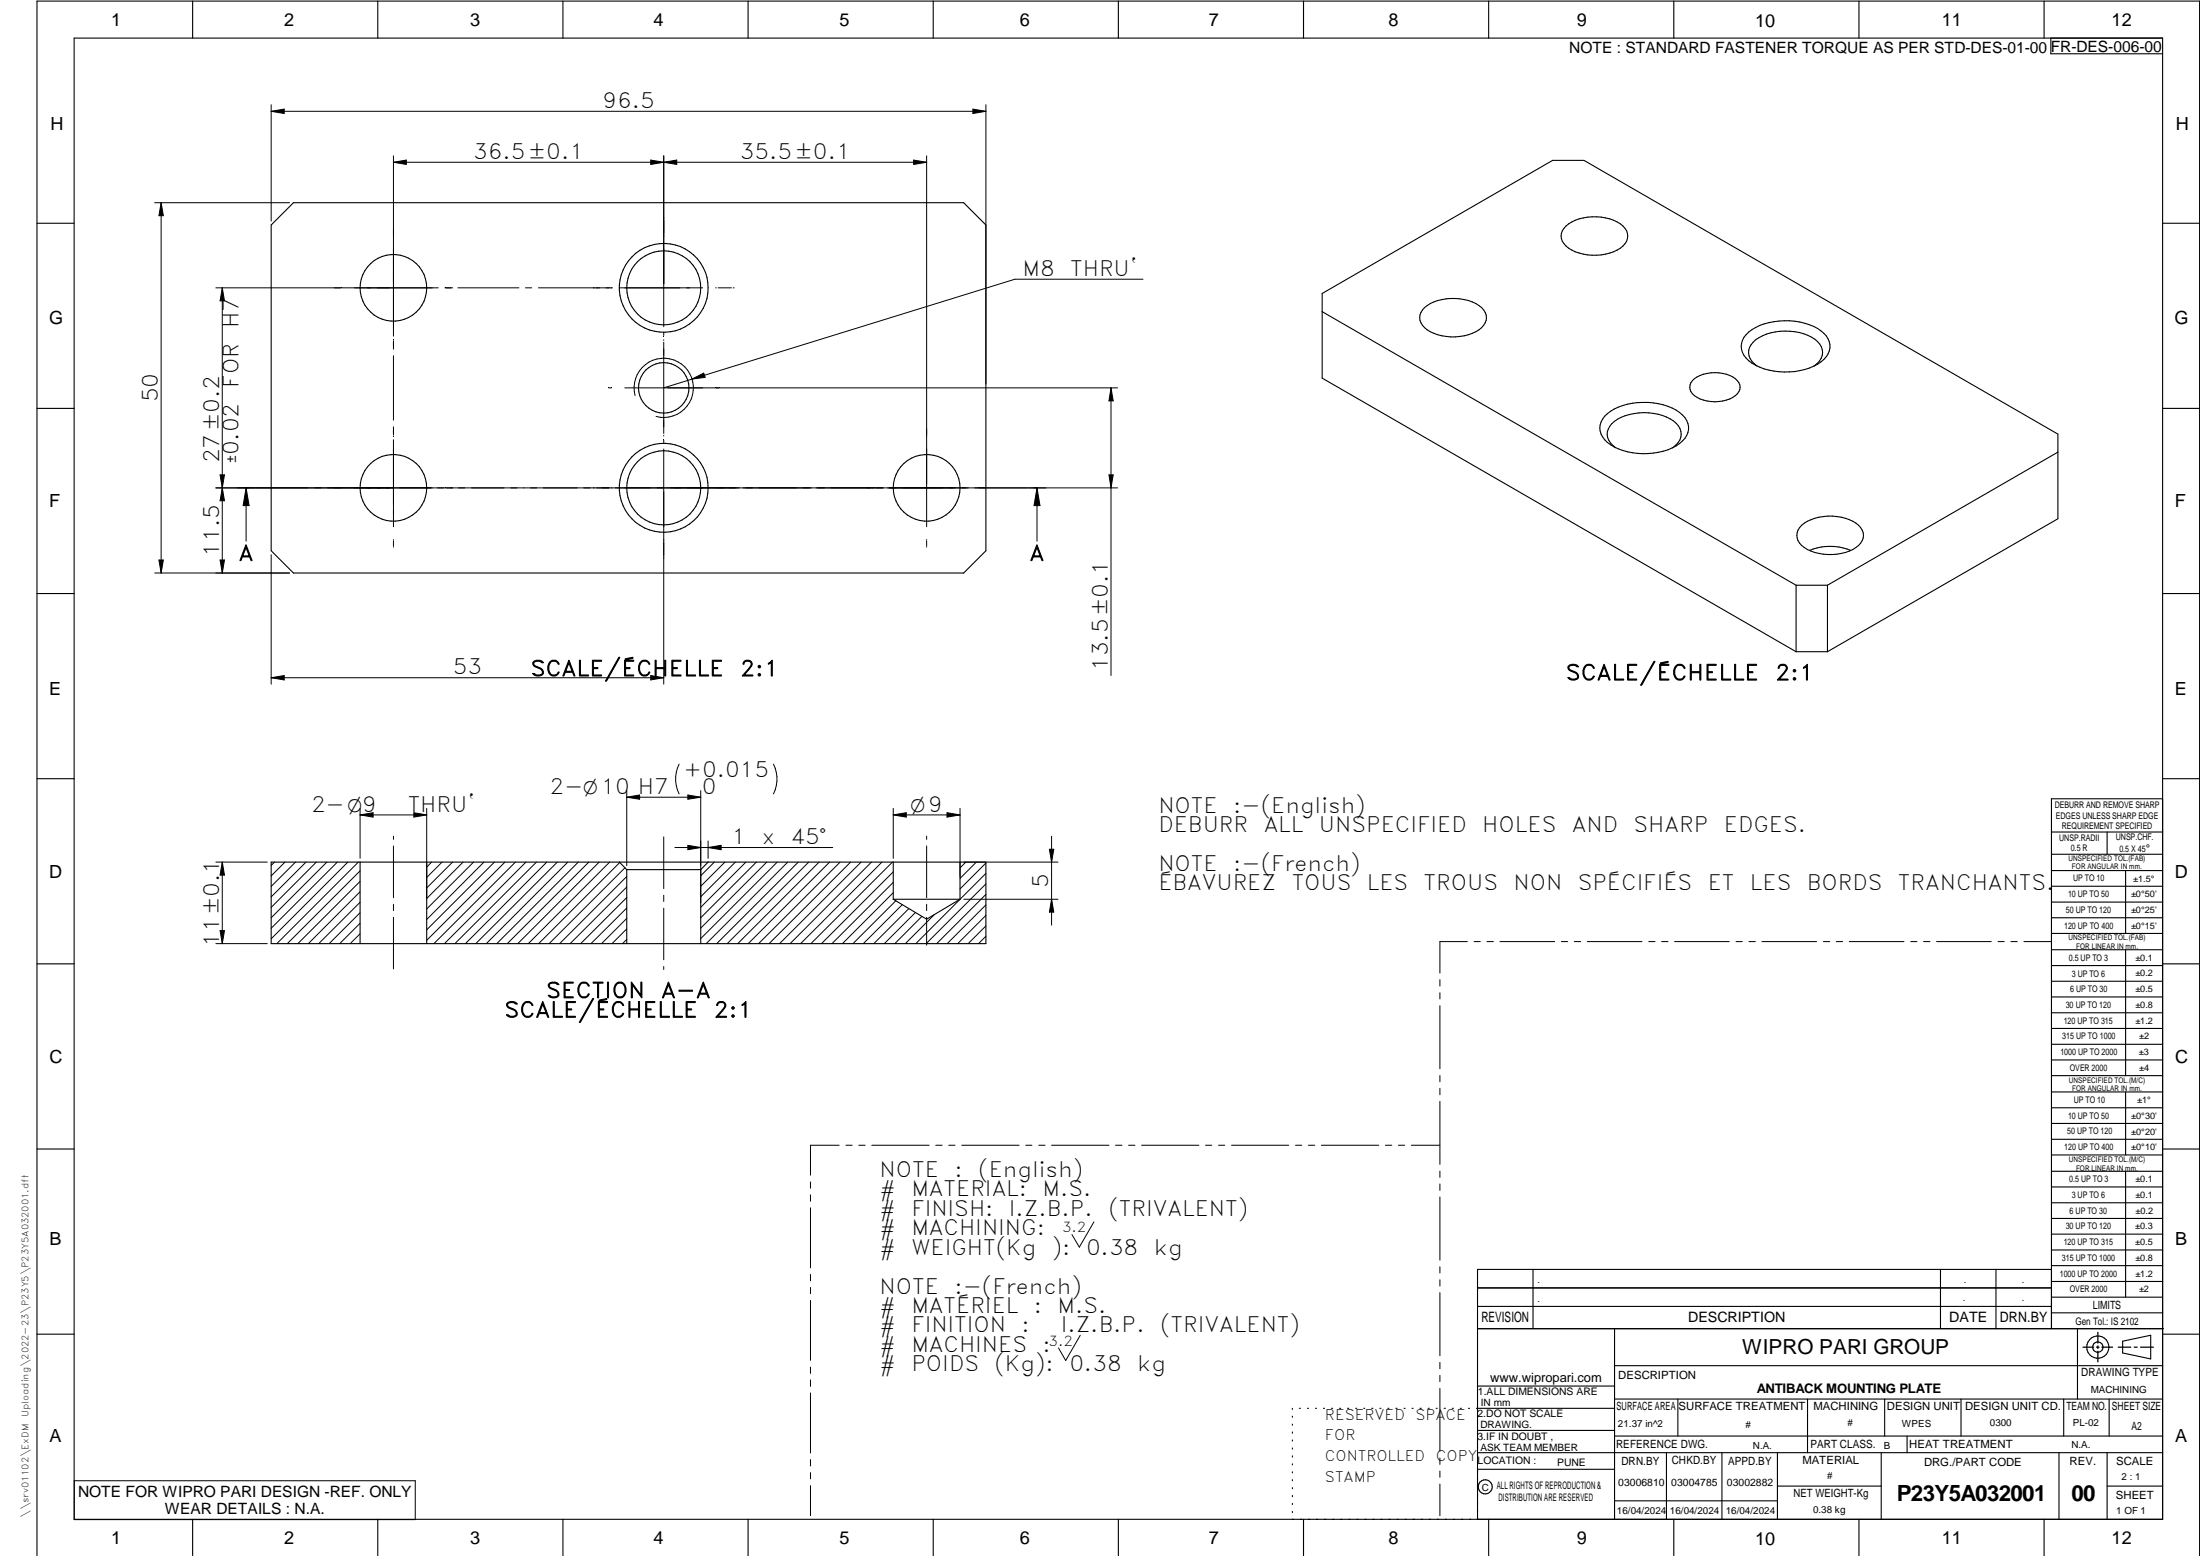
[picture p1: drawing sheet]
<svg xmlns="http://www.w3.org/2000/svg" width="594mm" height="420mm" viewBox="0 0 594 420" stroke-linecap="round" stroke-linejoin="round" font-family="sans-serif">
<g fill="none" stroke="#000" stroke-width=".3">
<path d="M20 10.3h564v400h-564zM52 .3v10M102 .3v10M152 .3v10M202 .3v10M252 .3v10M302 .3v10M352 .3v10M402 .3v10M452 .3v10M502 .3v10M552 .3v10"/>
<path d="M553.8 10.3v4.2h30.2M10 60.3h10M73.2 60.7l6-6h181l6 6v88l-6 6h-181l-6-6zM422.9 61a13.1 13.1 0 0 1 15.4 0 3.6 3.6 0 0 1-.7 6 13.3 13.3 0 0 1-14.7-.6 3.4 3.4 0 0 1 0-5.4zM584 60.3h10M357 84.2l128 73.8M384.7 83.1a13.2 13.2 0 0 1 15.4 0 3.6 3.6 0 0 1-.7 6 13.3 13.3 0 0 1-14.7-.6 3.5 3.5 0 0 1 0-5.4zM471.5 90.4a15.2 15.2 0 0 1 11.7-3.8 14.2 14.2 0 0 1 10 4.1 4.7 4.7 0 0 1-1.5 7 17.9 17.9 0 0 1-19.5-.3 4.6 4.6 0 0 1-.7-7zM489.9 98.8a4.1 4.1 0 0 0 .2-7.2 15.3 15.3 0 0 0-16 .1 4.1 4.1 0 0 0 .4 7.1M10 110.3h10M433.3 112.4a15.8 15.8 0 0 1 13.2-3.6 11.9 11.9 0 0 1 9 4.7 4.8 4.8 0 0 1-1.9 6.3 17.9 17.9 0 0 1-19.6-.3 4.7 4.7 0 0 1-.7-7.1zM457 102.8a9.8 9.8 0 0 1 11.6-.6 2.68 2.68 0 0 1 0 4.6 9.8 9.8 0 0 1-11.6-.5 2.56 2.56 0 0 1 0-3.5z"/>
<path d="M584 110.3h10M451.7 120.9a4.1 4.1 0 0 0 .2-7.2 15 15 0 0 0-16 .1 4.1 4.1 0 0 0 .4 7.1M555.7 122.1l-62.2 35.9M485 158h8.5M485 158v18M486.5 141.9a13.1 13.1 0 0 1 15.4 0 3.6 3.6 0 0 1-.7 5.9 13.4 13.4 0 0 1-14.7-.5 3.5 3.5 0 0 1 0-5.4zM488.6 148.6a14.6 14.6 0 0 1 11.2 0M493.5 158v18M10 160.3h10M485 176h8.5M485 176l-128-73.9v-22.9l62.3-35.9h8.4l128 73.9v22.9l-62.2 35.9M584 160.3h10"/>
<path d="M10 210.3h10M584 215.7h-30v143.1M584 210.3h10M73.2 232.8h193v22h-193zM97.2 232.8v22M115.2 232.8v22M167.3 232.8l1.9 2M169.2 234.8h20M169.2 234.8v20M189.2 234.8v20M191.2 232.8l-2 2M241.2 232.8v10"/>
<path d="M259.2 232.8v10M554 224.7h30M554 230.7h30M554 235.1h30M554 239.3h30M569 224.7v6M574 235.1v17M241.2 242.8h18M241.2 242.8l9 5.4 9-5.4M554 243.6h30M554 247.8h30M554 252.1h30"/>
<path d="M554 256.5h30M574 256.5v33.9M10 260.3h10M554 260.7h30M554 265h30M554 269.2h30M554 273.5h30M554 277.7h30M584 260.3h10M554 282h30M554 286.2h30M554 290.4h30"/>
<path d="M554 294.9h30M554 299.1h30M574 294.9v17M10 310.3h10M554 303.4h30M554 307.6h30M554 311.9h30M554 316.3h30M574 316.3v34M584 310.3h10M554 320.5h30M554 324.8h30"/>
<path d="M554 329h30M554 333.2h30M554 337.5h30M399 358.8h185.2M399 352.8h155M399 347.8h155M414 342.8v16M436 358.8v51.5M524 342.8v16M539 342.8v16M554 341.8h30M554 346h30"/>
<path d="M554 350.3h30M554 354.5h30M554 342.8h-155v67.5M561 358.8v19M10 360.3h10M399 374.3h37M436 377.8h148M453.1 377.8v10M488.1 377.8v14.5M508.9 377.8v10M529.5 377.8v10M557.3 377.8v10"/>
<path d="M569.5 377.8v10M573.2 362.2l7.6-1.6v6.3l-7.6-1.6zM584 368.8h-148M584 360.3h10M349 380.3v.3M349 382.4v.3M349 384.6v.3M349 386.7v.3M349 388.8v.3M349 391v.3M349 393.1v.3M349 395.3v.3"/>
<path d="M349 397.4v.3M349 399.5v.3M350.9 380.3h.2M353.1 380.3h.2M355.2 380.3h.3M357.4 380.3h.3M359.6 380.3h.3M361.7 380.3h.3M363.9 380.3h.3M366.1 380.3h.3M368.3 380.3h.2M370.4 380.3h.3"/>
<path d="M372.6 380.3h.3M374.8 380.3h.3M376.9 380.3h.4M379.1 380.3h.3M381.3 380.3h.3M383.4 380.3h.4M385.6 380.3h.3M387.8 380.3h.3M390 380.3h.3M392.2 380.3h.3M394.3 380.3h.3M396.5 380.3h.3"/>
<path d="M398.7 380.3h37.3M399 396.7h37M399 392.3h185M399 386.2h37M436 387.8h148M450 392.3v18M465 392.3v18M480 392.3v18M508 392.3v18M515 387.8v4.5M556 392.3v18M569 392.3v18"/>
<path d="M52 410.3v9.7M102 410.3v9.7M152 410.3v9.7M202 410.3v9.7M252 410.3v9.7M302 410.3v9.7M349 401.7v.3M349 403.8v.4M349 406v.3M349 408.1v.3M352 410.3v9.7M402 410.3v9.7"/>
<path d="M436 405.3h44M452 410.3v9.7M480 401.3h28M502 410.3v9.7M552 410.3v9.7M569 401.3h15M10 420v-419.7h584v419.7"/>
<circle cx="106.2" cy="77.7" r="9"/>
<circle cx="179.2" cy="77.7" r="12"/>
<circle cx="179.2" cy="77.7" r="10"/>
<circle cx="179.2" cy="104.7" r="6.8"/>
<circle cx="106.2" cy="131.7" r="9"/>
<circle cx="179.2" cy="131.7" r="10"/>
<circle cx="179.2" cy="131.7" r="12"/>
<circle cx="250.2" cy="131.7" r="9"/>
<circle cx="566.5" cy="363.7" r="1.39"/>
<circle cx="566.5" cy="363.8" r="3"/>
<circle cx="401.1" cy="401.5" r="1.9"/>
</g>
<g fill="none" stroke="#000" stroke-width=".27">
<path d="M73.2 28.3v31.4M73.2 30.1l3.5-.6v1.1zM73.2 30.1h193M262.7 29.5l3.5 .6-3.5 .5zM266.2 28.3v75.4M41.8 54.7h36.4M43.5 54.7l.6 3.6h-1.2zM43.5 54.7v100M106.2 42.1v48.7M106.2 43.8l3.5-.6v1.2zM106.2 43.8h144M175.7 43.2l7 1.2v-1.2l-7 1.2z"/>
<path d="M179.2 42.1v46.1M246.7 43.2l3.5 .6-3.5 .6zM250.2 42.1v100.1M58.3 77.7h60.1M60 77.7v77M60 77.7l.6 3.5h-1.2zM121.9 77.7h-1.8M122.1 77.7h.2M123.6 77.7h16.5M141.9 77.7h1.7M145.4 77.7h19.9M189.7 77.7h-22.5"/>
<path d="M193.2 77.7h.2M193.9 77.7h3.6M198 77.7h.2M308.6 75.4h-34.5l-94.9 29.3M106.2 96.1v17.4M106.2 92v2.3M179.2 89.9v.7M179.2 91.7v.2M179.2 92.4v24.7M106.2 115.2v2.3M106.2 118.7v23.5M164.4 104.7h.7"/>
<path d="M168.7 104.7h133.1M171.5 106.8a8 8 0 0 1 7-10.1 8 8 0 0 1 8.7 8.7 8 8 0 0 1-10 7M179.2 117.6v.1M179.2 118.9v.6M186.9 102.4l3.1-1.6 .4 1.1zM300 104.7l.6 3.5h-1.1zM300 104.7v77.7M58.3 131.7h102.6M59.4 128.2h1.2l-.6 3.5zM60 131.7l.6 3.5h-1.2zM66.5 131.7v14.4M66.5 131.7l.8 4.8h-1.6z"/>
<path d="M160.9 131.7h140.9M179.2 121.2v63.5M280 131.7l.8 4.8h-1.6zM280 131.7v14.4M299.5 128.2h1.1l-.6 3.5zM41.8 154.7h36.4M42.9 151.2h1.2l-.6 3.5zM59.4 151.2h1.2l-.6 3.5zM73.2 149.8v34.9M106.2 145.7v.1M106.2 146v1.4M106.2 147.6v.1"/>
<path d="M250.2 145.7v.1M250.2 146v1.4M250.2 147.6v.1M73.2 183l3.5-.6v1.2zM73.2 183h106M175.7 182.4l3.5 .6-3.5 .6zM97.2 218.3v13.5M111.8 219.5l3.4 .5-3.4 .6zM115.2 218.3v24.4M169.2 213.5v20.3M169.2 215.3l3.5-.6v1.1zM169.2 215.3h20"/>
<path d="M183.4 206.3a9 9 0 0 0 0 8.1M185.8 214.7l3.4 .6-3.4 .5zM189.2 213.5v30.3M208.9 206.3a9 9 0 0 1 0 8.1M241.2 218.3v13.5M255.7 219.5l3.5 .5-3.5 .6zM259.2 218.3v18.5M58.3 232.8h13.9M60 232.8v22M60 232.8l.6 3.5h-1.2zM74.1 232.8l-.9 .9M77 232.8l-3.8 3.7"/>
<path d="M79.8 232.8l-6.6 6.6M82.6 232.8l-9.4 9.4M85.4 232.8l-12.2 12.2M88.3 232.8l-15.1 15M91.1 232.8l-17.9 17.9M93.9 232.8l-20.7 20.7M96.8 232.8l-22 22M97.2 238l-16.8 16.8M97.2 235.2l-19.6 19.6M97.2 220l3.5-.5v1.1zM97.2 220h18M106.2 225.8v.9"/>
<path d="M106.2 228.4v14M116.5 232.8l-1.3 1.3M119.4 232.8l-4.2 4.1M122.2 232.8l-7 7M125 232.8l-9.8 9.8M127.9 232.8l-12.7 12.6M130.7 232.8l-15.5 15.5M133.5 232.8l-18.3 18.3M136.3 232.8l-21.1 21.1M139.2 232.8l-22 22M142 232.8l-22 22M144.9 232.8l-22.1 22"/>
<path d="M147.7 232.8l-22 22M150.5 232.8l-22 22M153.3 232.8l-22 22M156.2 232.8l-22.1 22M159 232.8l-22 22M161.8 232.8l-22 22M164.6 232.8l-21.9 22M167.3 232.9l-21.8 21.9M168.8 234.3l-20.5 20.5M169.2 236.7l-18.1 18.1M169.2 239.5l-15.2 15.3M179.2 226v13.9"/>
<path d="M182.2 228.9h42.7M185.8 228.3l3.4 .6-3.4 .5zM191.2 227.1v4.7M191.2 228.9l3.5-.6v1.1zM192.9 232.8l-3.7 3.7M195.7 232.8l-6.5 6.5M198.6 232.8l-9.4 9.3M201.4 232.8l-12.2 12.2M204.3 232.8l-15.1 15M207 232.8l-17.8 17.8M209.9 232.8l-20.7 20.6M212.7 232.8l-22 22"/>
<path d="M215.6 232.8l-22.1 22M218.4 232.8l-22 22M221.2 232.8l-22 22M224 232.8l-21.9 22M226.9 232.8l-22.1 22M229.7 232.8l-22 22M232.5 232.8l-22 22M235.3 232.8l-21.9 22M238.2 232.8l-22 22M241 232.8l-22 22M241.2 235.4l-19.4 19.4M241.2 238.3l-16.5 16.5"/>
<path d="M241.2 220l3.5-.5v1.1zM241.2 220h18M250.2 225.8v.9M250.2 228.4v14M260.3 232.8h25.4M260.8 232.8l-1.6 1.6M263.6 232.8l-4.4 4.4M266.2 238.7l-16.1 16.1M266.2 235.8l-18.9 19M266.2 233l-7 7M283.4 229.3h1.2l-.6 3.5zM284 225.8v24"/>
<path d="M58.3 254.8h13.9M59.4 251.3h1.2l-.6 3.5zM97.2 249.3l-5.5 5.5M97.2 246.5l-8.3 8.3M97.2 252.1l-2.6 2.7M97.2 240.8l-13.9 14M97.2 243.6l-11.1 11.2M106.2 244.2v1.7M106.2 247.7v13.9M169.2 242.4l-12.4 12.4M169.2 245.2l-9.6 9.6M169.2 248l-6.8 6.8"/>
<path d="M169.2 250.8l-3.9 4M169.2 253.7l-1.1 1.1M179.2 241.7v1.7M179.2 245.2v14M241.2 241l-13.7 13.8M241.9 243.2l-11.6 11.6M243.7 244.3l-10.6 10.5M245.4 245.3l-9.4 9.5M247.2 246.4l-8.4 8.4M249 247.4l-7.4 7.4M250.2 244.2v1.7M250.2 247.7v7.5"/>
<path d="M252.3 247l-7.8 7.8M260.3 242.8h25.4M266.2 252.8l-2 2M266.2 250l-4.8 4.8M266.2 247.2l-7.6 7.6M266.2 244.3l-10.4 10.5M266.2 241.5l-13.3 13.3M284 242.8l.6 3.5h-1.2zM396.2 254.3h-7.4v8.5M398.1 254.3h1.6M401.5 254.3h1.8M405 254.3h14.8"/>
<path d="M421.6 254.3h1.7M425.1 254.3h1.7M428.6 254.3h14.8M445.2 254.3h1.7M448.7 254.3h1.7M452.2 254.3h14.8M468.8 254.3h1.7M472.3 254.3h1.7M475.8 254.3h14.8M492.4 254.3h1.7M495.8 254.3h1.8M499.4 254.3h14.7"/>
<path d="M516 254.3h1.6M519.4 254.3h1.8M522.9 254.3h14.8M539.5 254.3h1.7M543 254.3h1.7M546.5 254.3h7.4M179.2 261v.8M388.8 264.5v1.8M388.8 268.1v1.6M388.8 271.6v17M388.8 290.4v1.7M388.8 293.9v1.7"/>
<path d="M388.8 297.4v17M218.9 319.2v1.6M226.6 309.2h-7.7v8.1M228.4 309.2h1.7M231.9 309.2h1.7M235.4 309.2h15.5M252.7 309.2h1.7M256.2 309.2h1.7M259.7 309.2h15.5M277 309.2h1.7M280.5 309.2h1.7M284 309.2h15.5"/>
<path d="M301.2 309.2h1.8M304.8 309.2h1.7M308.3 309.2h15.5M325.5 309.2h1.7M329.1 309.2h1.6M332.6 309.2h15.4M349.8 309.2h1.7M353.3 309.2h1.7M356.8 309.2h15.5M374.1 309.2h1.7M377.6 309.2h1.7M381.1 309.2h7.7"/>
<path d="M388.8 316.2v1.7M388.8 319.7v1.7M218.9 322.6v1.8M218.9 326.1v16.2M295.4 329.9l-3.9 6.9-2-3.4M388.8 323.2v17.1M218.9 344.1v1.8M218.9 347.6v1.7M218.9 351.2v16.1M388.8 342.1v1.6M388.8 345.6v1.7M388.8 349v17.1"/>
<path d="M218.9 369.1v1.7M218.9 372.6v1.8M218.9 376.1v16.2M291.7 360.6l-3.9 6.8-2-3.4M388.8 367.9v1.7M388.8 371.4v1.7M388.8 374.9v17M20.1 399.8h92v10.5h-92zM218.9 394.1v1.8M218.9 397.6v1.7M388.8 393.7v1.7M388.8 397.2v1.7"/>
<path d="M218.9 401.2v8.1M388.8 400.7v8.6"/>
</g>
<path d="M566.5 359.7v3M562.5 363.8h2.9M566.1 363.8h.7M566.5 363.4v.7M566.5 364.9v2.8M567.6 363.8h2.9M572 363.8h3.4M576.3 363.8h.8M578 363.8h3.5" fill="none" stroke="#000" stroke-width=".34"/>
<g fill="#000">
<path d="M73.2 30.1l3.5-.6v1.1zM262.7 29.5l3.5 .6-3.5 .5zM43.5 54.7l.6 3.6h-1.2zM106.2 43.8l3.5-.6v1.2zM175.7 43.2l3.5 .6-3.5 .6zM179.2 43.8l3.5-.6v1.2zM246.7 43.2l3.5 .6-3.5 .6zM60 77.7l.6 3.5h-1.2zM186.9 102.4l3.1-1.6 .4 1.1zM300 104.7l.6 3.5h-1.1zM60 131.7l.6 3.5h-1.2zM59.4 128.2h1.2l-.6 3.5z"/>
<path d="M66.5 131.7l.8 4.8h-1.6zM280 131.7l.8 4.8h-1.6zM299.5 128.2h1.1l-.6 3.5zM42.9 151.2h1.2l-.6 3.5zM59.4 151.2h1.2l-.6 3.5zM73.2 183l3.5-.6v1.2zM175.7 182.4l3.5 .6-3.5 .6zM97.2 220l3.5-.5v1.1zM111.8 219.5l3.4 .5-3.4 .6zM169.2 215.3l3.5-.6v1.1zM185.8 214.7l3.4 .6-3.4 .5zM241.2 220l3.5-.5v1.1z"/>
<path d="M255.7 219.5l3.5 .5-3.5 .6zM60 232.8l.6 3.5h-1.2zM185.8 228.3l3.4 .6-3.4 .5zM191.2 228.9l3.5-.6v1.1zM283.4 229.3h1.2l-.6 3.5zM59.4 251.3h1.2l-.6 3.5zM284 242.8l.6 3.5h-1.2z"/>
</g>
<g font-size="6">
<text x="512.2" y="405.2">P23Y5A032001</text>
<text x="559.4" y="405.2">00</text>
</g>
<g font-size="5.7">
<text x="162.7" y="29.2">96.5</text>
<text x="127.8" y="42.9">36.5±0.1</text>
<text x="199.8" y="42.9">35.5±0.1</text>
<text x="276.1" y="74.5">M8</text>
<text x="289" y="74.5">THRU`</text>
<text x="64.4" y="88.6" transform="rotate(-90 64.4 88.6)">H7</text>
<text x="64.4" y="104.7" transform="rotate(-90 64.4 104.7)">FOR</text>
<text x="42.6" y="108.7" transform="rotate(-90 42.6 108.7)">50</text>
<text x="59.2" y="125.1" transform="rotate(-90 59.2 125.1)">27±0.2</text>
<text x="59.2" y="150.3" transform="rotate(-90 59.2 150.3)">11.5</text>
<text x="64.4" y="151.4">A</text>
<text x="278" y="151.4">A</text>
<text x="122.3" y="182.1">53</text>
<text x="143.3" y="182.5">SCALE/ÉCHELLE</text>
<text x="199.9" y="182.5">2:1</text>
<text x="299.2" y="181.2" transform="rotate(-90 299.2 181.2)">13.5±0.1</text>
<text x="422.8" y="183.6">SCALE/ÉCHELLE</text>
<text x="479.4" y="183.6">2:1</text>
<text x="184.6" y="209.8">+0.015</text>
<text x="148.4" y="214.4">2-O10 H7</text>
<text x="189.6" y="214.4">0</text>
<text x="84" y="219.2">2-O</text>
<text x="97.8" y="219.2">9</text>
<text x="110.1" y="219.2">THRU`</text>
<text x="312.8" y="219.4">NOTE</text>
<text x="333" y="219.4">:-(English)</text>
<text x="197.6" y="228">1</text>
<text x="205.7" y="228">x</text>
<text x="213.5" y="228">45°</text>
<text x="312.8" y="224.7">DEBURR</text>
<text x="341.2" y="224.7">ALL</text>
<text x="356.1" y="224.7">UNSPECIFIED</text>
<text x="400.3" y="224.7">HOLES</text>
<text x="424.4" y="224.7">AND</text>
<text x="441.1" y="224.7">SHARP</text>
<text x="465.5" y="224.7">EDGES.</text>
<text x="283.1" y="239.8" transform="rotate(-90 283.1 239.8)">5</text>
<text x="312.8" y="235.2">NOTE</text>
<text x="333" y="235.2">:-(French)</text>
<text x="312.8" y="240.4">ÉBAVUREZ</text>
<text x="348.8" y="240.4">TOUS</text>
<text x="369.1" y="240.4">LES</text>
<text x="384.4" y="240.4">TROUS</text>
<text x="408.7" y="240.4">NON</text>
<text x="426.1" y="240.4">SPÉCIFIÉS</text>
<text x="461.1" y="240.4">ET</text>
<text x="472.5" y="240.4">LES</text>
<text x="487.9" y="240.4">BORDS</text>
<text x="512.5" y="240.4">TRANCHANTS.</text>
<text x="59.2" y="255.7" transform="rotate(-90 59.2 255.7)">11±0.1</text>
<text x="147.5" y="269.5">SECTION</text>
<text x="178.5" y="269.5">A-A</text>
<text x="136.2" y="274.7">SCALE/ÉCHELLE</text>
<text x="192.8" y="274.7">2:1</text>
<text x="237.5" y="317.8">NOTE</text>
<text x="257.7" y="317.8">:</text>
<text x="264.1" y="317.8">(English)</text>
<text x="237.5" y="323">#</text>
<text x="246.1" y="323">MATERIAL:</text>
<text x="281.5" y="323">M.S.</text>
<text x="237.5" y="328.3">#</text>
<text x="246.1" y="328.3">FINISH:</text>
<text x="272.4" y="328.3">I.Z.B.P.</text>
<text x="299.3" y="328.3">(TRIVALENT)</text>
<text x="237.5" y="333.5">#</text>
<text x="246.1" y="333.5">MACHINING:</text>
<text x="237.5" y="338.8">#</text>
<text x="246.1" y="338.8">WEIGHT(Kg</text>
<text x="284" y="338.8">):</text>
<text x="293.3" y="338.8">0.38</text>
<text x="311.6" y="338.8">kg</text>
<text x="237.5" y="349.3">NOTE</text>
<text x="257.7" y="349.3">:-(French)</text>
<text x="237.5" y="354.5">#</text>
<text x="237.5" y="359.8">#</text>
<text x="246.1" y="359.8">FINITION</text>
<text x="246.1" y="354.5">MATÉRIEL</text>
<text x="275.8" y="359.8">:</text>
<text x="279.2" y="354.5">:</text>
<text x="285.6" y="354.5">M.S.</text>
<text x="286.4" y="359.8">I.Z.B.P.</text>
<text x="313.3" y="359.8">(TRIVALENT)</text>
<text x="237.5" y="365">#</text>
<text x="246.1" y="365">MACHINES</text>
<text x="281.5" y="365">:</text>
<text x="237.5" y="370.3">#</text>
<text x="246.1" y="370.3">POIDS</text>
<text x="268.5" y="370.3">(Kg):</text>
<text x="288.8" y="370.3">0.38</text>
<text x="307.1" y="370.3">kg</text>
</g>
<text font-size="5.6" x="470.5" y="365.5">WIPRO PARI GROUP</text>
<g font-size="5.4">
<text x="64.4" y="125.1" transform="rotate(-90 64.4 125.1)">u0.02</text>
<text x="245.9" y="219.2">O9</text>
</g>
<g font-size="4.9">
<text x="30" y="6.9">1</text>
<text x="76.7" y="6.9">2</text>
<text x="127" y="6.9">3</text>
<text x="176.5" y="6.9">4</text>
<text x="226.7" y="6.9">5</text>
<text x="275.4" y="6.9">6</text>
<text x="326.4" y="6.9">7</text>
<text x="375" y="6.9">8</text>
<text x="425.8" y="6.9">9</text>
<text x="473.9" y="7.3">10</text>
<text x="524.3" y="6.9">11</text>
<text x="570.2" y="6.9">12</text>
<text x="13.6" y="35.1">H</text>
<text x="587.6" y="35.1">H</text>
<text x="13.2" y="87.5">G</text>
<text x="587.2" y="87.5">G</text>
<text x="13.2" y="137">F</text>
<text x="587.2" y="137">F</text>
<text x="13.2" y="187.6">E</text>
<text x="587.2" y="187.6">E</text>
<text x="13.2" y="237">D</text>
<text x="587.2" y="237">D</text>
<text x="13.4" y="287.1">C</text>
<text x="587.4" y="287.1">C</text>
<text x="13.4" y="336.2">B</text>
<text x="587.4" y="336.2">B</text>
<text x="13.4" y="389.3">A</text>
<text x="587.4" y="389.3">A</text>
<text x="30" y="416.9">1</text>
<text x="76.7" y="416.9">2</text>
<text x="127" y="416.9">3</text>
<text x="176.5" y="416.9">4</text>
<text x="226.7" y="416.9">5</text>
<text x="275.4" y="416.9">6</text>
<text x="326.4" y="416.9">7</text>
<text x="375" y="416.9">8</text>
<text x="425.8" y="416.9">9</text>
<text x="473.9" y="417.3">10</text>
<text x="524.3" y="416.9">11</text>
<text x="570.2" y="416.9">12</text>
</g>
<g font-size="4.2">
<text x="423.7" y="14.3">NOTE : STANDARD FASTENER TORQUE AS PER STD-DES-01-00</text>
<text x="553.8" y="14">FR-DES-006-00</text>
<text x="21.1" y="404.3">NOTE FOR WIPRO PARI DESIGN -REF. ONLY</text>
<text x="44.5" y="408.8">WEAR DETAILS : N.A.</text>
</g>
<g font-size="3.9">
<text x="400" y="357.1">REVISION</text>
<text x="455.9" y="357.1">DESCRIPTION</text>
<text x="526.4" y="357.1">DATE</text>
<text x="540" y="357.1">DRN.BY</text>
<text x="357.8" y="383.3">RESERVED</text>
<text x="382.3" y="383.3">SPACE</text>
<text x="357.8" y="388.9">FOR</text>
<text x="357.8" y="394.5">CONTROLLED</text>
<text x="387.8" y="394.5">COPY</text>
<text x="357.8" y="400">STAMP</text>
</g>
<g font-size="3.7">
<text x="286.8" y="332.8">3.2</text>
<text x="283.2" y="363.4">3.2</text>
</g>
<text font-size="3.6" x="474.4" y="376.1">ANTIBACK MOUNTING PLATE</text>
<text font-size="3.5" x="402.4" y="373.3">www.wipropari.com</text>
<g font-size="3.1">
<text x="565.1" y="353.5">LIMITS</text>
<text x="562" y="371.7">DRAWING TYPE</text>
<text x="437" y="372.3">DESCRIPTION</text>
<text x="436.5" y="380.8">SURFACE AREA</text>
<text x="453.3" y="380.8">SURFACE TREATMENT</text>
<text x="489.7" y="380.8">MACHINING</text>
<text x="509.5" y="380.8">DESIGN UNIT</text>
<text x="530.6" y="380.8">DESIGN UNIT CD.</text>
<text x="558" y="380.6">TEAM NO.</text>
<text x="570.3" y="380.7">SHEET SIZE</text>
<text x="575.6" y="386.1">A2</text>
<text x="436.4" y="391.1">REFERENCE DWG.</text>
<text x="437.8" y="395.5">DRN.BY</text>
<text x="451.4" y="395.4">CHKD.BY</text>
<text x="466.6" y="395.5">APPD.BY</text>
<text x="486.7" y="395.4">MATERIAL</text>
<text x="488.9" y="390.9">PART CLASS.</text>
<text x="515.6" y="390.9">HEAT TREATMENT</text>
<text x="519.6" y="395.9">DRG./PART CODE</text>
<text x="558.9" y="395.5">REV.</text>
<text x="571.4" y="395.6">SCALE</text>
<text x="484.3" y="404.2">NET WEIGHT-Kg</text>
<text x="571.4" y="404.7">SHEET</text>
</g>
<text font-size="3" x="579.5" y="230.1">°</text>
<g font-size="2.8">
<text x="560.4" y="357.7">Gen Tol.: IS 2102</text>
<text x="399.1" y="376.6">1.ALL DIMENSIONS ARE</text>
<text x="399" y="382.7">2.DO NOT SCALE</text>
<text x="399" y="388.7">3.IF IN DOUBT ,</text>
<text x="399" y="395.4">LOCATION :</text>
<text x="420.5" y="396">PUNE</text>
<text x="404.2" y="402">ALL RIGHTS OF REPRODUCTION &amp;</text>
<text x="437" y="401.2">03006810</text>
<text x="451.3" y="401.2">03004785</text>
<text x="466.3" y="401.2">03002882</text>
<text x="404.7" y="405.4">DISTRIBUTION ARE RESERVED</text>
</g>
<g font-size="2.7">
<text x="564.6" y="376.2">MACHINING</text>
<text x="399.9" y="379.7">IN mm</text>
<text x="399.7" y="385.7">DRAWING.</text>
<text x="436.9" y="385.4">21.37 in^2</text>
<text x="471.4" y="385.5">#</text>
<text x="498.9" y="385">#</text>
<text x="513.6" y="385.3">WPES</text>
<text x="537.3" y="385.1">0300</text>
<text x="559.7" y="385.1">PL-02</text>
<text x="399.7" y="391.8">ASK TEAM MEMBER</text>
<text x="473.4" y="391.2">N.A.</text>
<text x="508.7" y="391.2">B</text>
<text x="559.3" y="391.1">N.A.</text>
<text x="493.4" y="399.5">#</text>
<text x="572.8" y="399.7">2 : 1</text>
<text x="400.1" y="402.5">C</text>
<text x="436.6" y="408.7">16/04/2024</text>
<text x="450.9" y="408.8">16/04/2024</text>
<text x="466" y="408.9">16/04/2024</text>
<text x="489.6" y="408.5">0.38 kg</text>
<text x="571.4" y="408.7">1 OF 1</text>
</g>
<g font-size="2.5">
<text x="554.9" y="218.3">DEBURR AND REMOVE SHARP</text>
<text x="555.2" y="221">EDGES UNLESS SHARP EDGE</text>
<text x="556.1" y="227.1">UNSP.RADII</text>
<text x="556.8" y="223.8">REQUIREMENT SPECIFIED</text>
<text x="571.4" y="226.9">UNSP.CHF.</text>
<text x="559.2" y="229.9">0.5 R</text>
<text x="572.3" y="230.1">0.5 X 45</text>
<text x="559.8" y="238">UP TO 10</text>
<text x="576.1" y="238.1">±1.5°</text>
<text x="558.5" y="242.2">10 UP TO 50</text>
<text x="575.5" y="242.3">±0°50'</text>
<text x="557.4" y="250.7">120 UP TO 400</text>
<text x="557.9" y="246.5">50 UP TO 120</text>
<text x="575.5" y="250.7">±0°15'</text>
<text x="575.5" y="246.5">±0°25'</text>
<text x="558.7" y="259.4">0.5 UP TO 3</text>
<text x="559.5" y="263.7">3 UP TO 6</text>
<text x="576.6" y="263.6">±0.2</text>
<text x="576.6" y="259.4">±0.1</text>
<text x="559" y="267.9">6 UP TO 30</text>
<text x="576.6" y="267.9">±0.5</text>
<text x="557.8" y="272.2">30 UP TO 120</text>
<text x="576.6" y="272.2">±0.8</text>
<text x="556.9" y="280.7">315 UP TO 1000</text>
<text x="557.3" y="276.4">120 UP TO 315</text>
<text x="576.6" y="276.4">±1.2</text>
<text x="577.7" y="280.7">±2</text>
<text x="556.4" y="284.9">1000 UP TO 2000</text>
<text x="577.6" y="284.9">±3</text>
<text x="558.9" y="289.2">OVER 2000</text>
<text x="577.7" y="289.3">±4</text>
<text x="560" y="297.9">UP TO 10</text>
<text x="577.1" y="297.9">±1°</text>
<text x="558.5" y="302.1">10 UP TO 50</text>
<text x="575.5" y="302.1">±0°30'</text>
<text x="557.4" y="310.6">120 UP TO 400</text>
<text x="558.2" y="306.3">50 UP TO 120</text>
<text x="575.5" y="310.6">±0°10'</text>
<text x="575.5" y="306.4">±0°20'</text>
<text x="558.8" y="319.2">0.5 UP TO 3</text>
<text x="559.4" y="323.4">3 UP TO 6</text>
<text x="576.6" y="319.2">±0.1</text>
<text x="576.6" y="323.5">±0.1</text>
<text x="558.9" y="327.7">6 UP TO 30</text>
<text x="576.7" y="327.7">±0.2</text>
<text x="557.8" y="332">30 UP TO 120</text>
<text x="576.6" y="332">±0.3</text>
<text x="556.8" y="340.5">315 UP TO 1000</text>
<text x="557.3" y="336.3">120 UP TO 315</text>
<text x="576.6" y="336.3">±0.5</text>
<text x="576.6" y="340.5">±0.8</text>
<text x="415.2" y="346.4">.</text>
<text x="530.3" y="346.5">.</text>
<text x="545.9" y="346.4">.</text>
<text x="556.2" y="344.7">1000 UP TO 2000</text>
<text x="576.6" y="344.7">±1.2</text>
<text x="415.2" y="351.5">.</text>
<text x="530" y="351.3">.</text>
<text x="545.9" y="351.4">.</text>
<text x="558.9" y="349">OVER 2000</text>
<text x="577.6" y="349">±2</text>
</g>
<g font-size="2.4">
<text x="7.7" y="382.7" transform="rotate(-90 7.7 382.7)">Uploading\2022-23\P23Y5\P23Y5A032001.dft</text>
<text x="7.7" y="409.8" transform="rotate(-90 7.7 409.8)">\\srv01102\ExDM</text>
</g>
<g font-size="2.1">
<text x="558.5" y="232.4">UNSPECIFIED TOL.(FAB)</text>
<text x="559.5" y="234.7">FOR ANGULAR IN mm.</text>
<text x="558.6" y="253.9">UNSPECIFIED TOL.(FAB)</text>
<text x="560.7" y="256.3">FOR LINEAR IN mm.</text>
<text x="558.7" y="292.3">UNSPECIFIED TOL.(M/C)</text>
<text x="559.6" y="294.7">FOR ANGULAR IN mm.</text>
<text x="558.7" y="313.7">UNSPECIFIED TOL.(M/C)</text>
<text x="560.6" y="316.1">FOR LINEAR IN mm.</text>
</g>
</svg>
